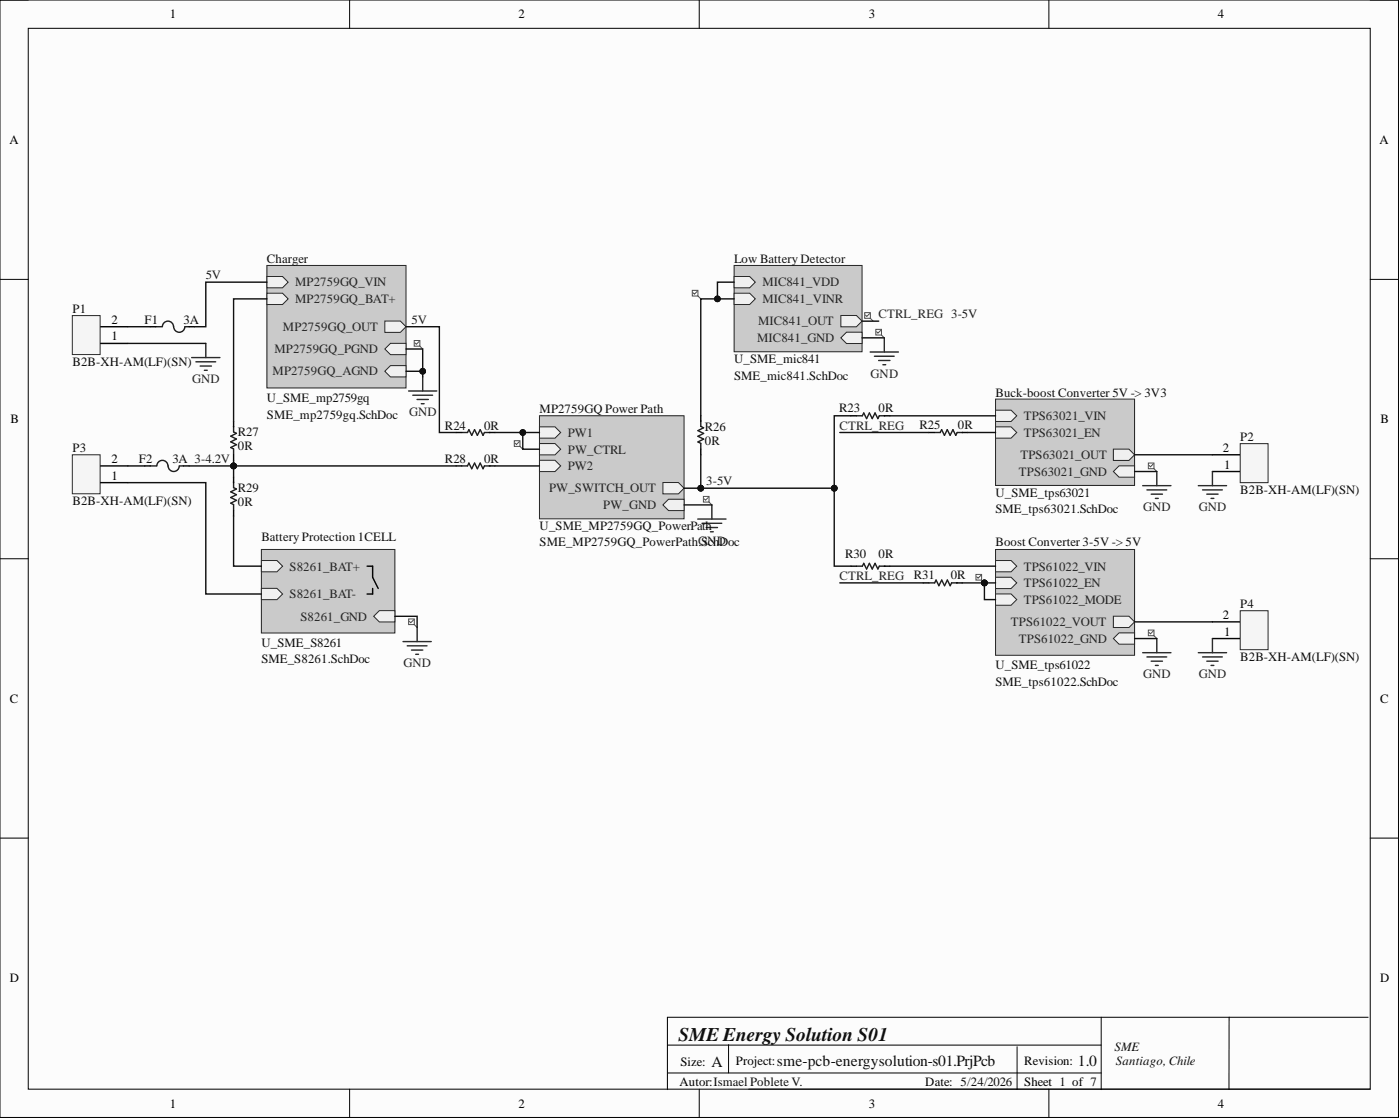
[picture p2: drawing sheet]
<svg xmlns="http://www.w3.org/2000/svg" width="251mm" height="201mm" viewBox="0 0 251 201" stroke-linecap="round" stroke-linejoin="round" font-family="sans-serif">
<path d="M0 0h250.9v200.5h-250.9z" fill-rule="evenodd" fill="#fcfcfc"/>
<path d="M0 0h250.9v200.5h-250.9z" fill="none" stroke="#000" stroke-width=".18"/>
<path d="M5.1 5.1h240.7v190.3h-240.7z" fill-rule="evenodd" fill="#fcfcfc"/>
<g fill="none" stroke="#000" stroke-width=".18">
<path d="M0 0h5.1M5.1 5.1h240.7v190.3h-240.7zM62.7 0v5.1M125.5 0v5.1M188.2 0v5.1M245.8 0h5.1v5.1M0 50.1h5.1M245.8 50.1h5.1M0 100.2h5.1M245.8 100.2h5.1M0 150.3h5.1M245.8 150.3h5.1"/>
<path d="M62.7 195.4v5.1M119.7 187.5h77.9M119.7 192.5h77.9M125.5 195.4v5.1M130.7 187.4v5.1M134.3 195.4h111.5M182.5 187.8v7.6M188.2 195.4v5.1M197.6 182.5v13M220.5 182.5v12.9M245.5 182.5h-125.8v13M250.9 195.4v5.1"/>
</g>
<path d="M131.7 47.6h23v15.5h-23z" fill-rule="evenodd" fill="#cacaca"/>
<path d="M131.7 47.6h23v15.5h-23z" fill="none" stroke="#262626" stroke-width=".18"/>
<path d="M131.7 49.6h2.8l1 1-1 1h-2.8z" fill-rule="evenodd" fill="#f0f0f0"/>
<path d="M131.7 49.6h2.8l1 1-1 1h-2.8z" fill="none" stroke="#262626" stroke-width=".18"/>
<path d="M131.7 52.6h2.8l1 1-1 1h-2.8z" fill-rule="evenodd" fill="#f0f0f0"/>
<path d="M131.7 52.6h2.8l1 1-1 1h-2.8z" fill="none" stroke="#262626" stroke-width=".18"/>
<path d="M150.9 56.6h2.7l1.1 1-1.1 1h-2.7z" fill-rule="evenodd" fill="#f0f0f0"/>
<path d="M150.9 56.6h2.7l1.1 1-1.1 1h-2.7z" fill="none" stroke="#262626" stroke-width=".18"/>
<path d="M151.9 59.6h2.8v2h-2.8l-1-1z" fill-rule="evenodd" fill="#f0f0f0"/>
<path d="M151.9 59.6h2.8v2h-2.8l-1-1z" fill="none" stroke="#262626" stroke-width=".18"/>
<path d="M46.9 98.6h23.9v15h-23.9z" fill-rule="evenodd" fill="#cacaca"/>
<path d="M46.9 98.6h23.9v15h-23.9z" fill="none" stroke="#262626" stroke-width=".18"/>
<path d="M46.9 100.5h2.8l1 1.1-1 1h-2.8z" fill-rule="evenodd" fill="#f0f0f0"/>
<path d="M46.9 100.5h2.8l1 1.1-1 1h-2.8z" fill="none" stroke="#262626" stroke-width=".18"/>
<path d="M46.9 105.5h2.8l1 1.1-1 1h-2.8z" fill-rule="evenodd" fill="#f0f0f0"/>
<path d="M46.9 105.5h2.8l1 1.1-1 1h-2.8z" fill="none" stroke="#262626" stroke-width=".18"/>
<path d="M68.1 109.5h2.7v2.1h-2.7l-1.1-1z" fill-rule="evenodd" fill="#f0f0f0"/>
<path d="M68.1 109.5h2.7v2.1h-2.7l-1.1-1z" fill="none" stroke="#262626" stroke-width=".18"/>
<path d="M47.9 47.6h24.9v22h-24.9z" fill-rule="evenodd" fill="#cacaca"/>
<path d="M47.9 47.6h24.9v22h-24.9z" fill="none" stroke="#262626" stroke-width=".18"/>
<path d="M47.9 49.6h2.8l1 1-1 1h-2.8z" fill-rule="evenodd" fill="#f0f0f0"/>
<path d="M47.9 49.6h2.8l1 1-1 1h-2.8z" fill="none" stroke="#262626" stroke-width=".18"/>
<path d="M69 57.6h2.8l1 1-1 1h-2.8z" fill-rule="evenodd" fill="#f0f0f0"/>
<path d="M69 57.6h2.8l1 1-1 1h-2.8z" fill="none" stroke="#262626" stroke-width=".18"/>
<path d="M47.9 52.6h2.8l1 1-1 1h-2.8z" fill-rule="evenodd" fill="#f0f0f0"/>
<path d="M47.9 52.6h2.8l1 1-1 1h-2.8z" fill="none" stroke="#262626" stroke-width=".18"/>
<path d="M70.1 65.6h2.7v2h-2.7l-1.1-1z" fill-rule="evenodd" fill="#f0f0f0"/>
<path d="M70.1 65.6h2.7v2h-2.7l-1.1-1z" fill="none" stroke="#262626" stroke-width=".18"/>
<path d="M70.1 61.6h2.7v2h-2.7l-1.1-1z" fill-rule="evenodd" fill="#f0f0f0"/>
<path d="M70.1 61.6h2.7v2h-2.7l-1.1-1z" fill="none" stroke="#262626" stroke-width=".18"/>
<path d="M178.6 98.6h25v18.9h-25z" fill-rule="evenodd" fill="#cacaca"/>
<path d="M178.6 98.6h25v18.9h-25z" fill="none" stroke="#262626" stroke-width=".18"/>
<path d="M178.6 100.5h2.8l1 1.1-1 1h-2.8z" fill-rule="evenodd" fill="#f0f0f0"/>
<path d="M178.6 100.5h2.8l1 1.1-1 1h-2.8z" fill="none" stroke="#262626" stroke-width=".18"/>
<path d="M178.6 103.6h2.8l1 1-1 1h-2.8z" fill-rule="evenodd" fill="#f0f0f0"/>
<path d="M178.6 103.6h2.8l1 1-1 1h-2.8z" fill="none" stroke="#262626" stroke-width=".18"/>
<path d="M178.6 106.5h2.8l1 1.1-1 1h-2.8z" fill-rule="evenodd" fill="#f0f0f0"/>
<path d="M178.6 106.5h2.8l1 1.1-1 1h-2.8z" fill="none" stroke="#262626" stroke-width=".18"/>
<path d="M199.8 110.5h2.7l1.1 1.1-1.1 1h-2.7z" fill-rule="evenodd" fill="#f0f0f0"/>
<path d="M199.8 110.5h2.7l1.1 1.1-1.1 1h-2.7z" fill="none" stroke="#262626" stroke-width=".18"/>
<path d="M200.8 113.5h2.8v2.1h-2.8l-1-1.1z" fill-rule="evenodd" fill="#f0f0f0"/>
<path d="M200.8 113.5h2.8v2.1h-2.8l-1-1.1z" fill="none" stroke="#262626" stroke-width=".18"/>
<path d="M178.6 71.6h25v15.5h-25z" fill-rule="evenodd" fill="#cacaca"/>
<path d="M178.6 71.6h25v15.5h-25z" fill="none" stroke="#262626" stroke-width=".18"/>
<path d="M178.6 73.6h2.8l1 1-1 1h-2.8z" fill-rule="evenodd" fill="#f0f0f0"/>
<path d="M178.6 73.6h2.8l1 1-1 1h-2.8z" fill="none" stroke="#262626" stroke-width=".18"/>
<path d="M199.8 80.6h2.7l1.1 1-1.1 1h-2.7z" fill-rule="evenodd" fill="#f0f0f0"/>
<path d="M199.8 80.6h2.7l1.1 1-1.1 1h-2.7z" fill="none" stroke="#262626" stroke-width=".18"/>
<path d="M178.6 76.6h2.8l1 1-1 1h-2.8z" fill-rule="evenodd" fill="#f0f0f0"/>
<path d="M178.6 76.6h2.8l1 1-1 1h-2.8z" fill="none" stroke="#262626" stroke-width=".18"/>
<path d="M200.8 83.6h2.8v2h-2.8l-1-1z" fill-rule="evenodd" fill="#f0f0f0"/>
<path d="M200.8 83.6h2.8v2h-2.8l-1-1z" fill="none" stroke="#262626" stroke-width=".18"/>
<path d="M18 58.6h5M18 61.6h5" fill="none" stroke="#000" stroke-width=".25"/>
<path d="M13 56.6h5v7h-5z" fill-rule="evenodd" fill="#f5f5f5"/>
<path d="M13 56.6h5v7h-5z" fill="none" stroke="#262626" stroke-width=".18"/>
<path d="M18 86.6h5M18 83.6h5" fill="none" stroke="#000" stroke-width=".25"/>
<path d="M13 81.6h5v7h-5z" fill-rule="evenodd" fill="#f5f5f5"/>
<path d="M13 81.6h5v7h-5z" fill="none" stroke="#262626" stroke-width=".18"/>
<path d="M34.4 64.1h5.1M35.1 64.9h3.6M35.9 65.7h2M36.7 66.4h.5M36.9 61.6v2.5" fill="none" stroke="#262626" stroke-width=".25"/>
<path d="M217.5 114.5h5M217.5 111.6h5" fill="none" stroke="#000" stroke-width=".25"/>
<path d="M222.5 109.6h5v6.9h-5z" fill-rule="evenodd" fill="#f5f5f5"/>
<path d="M222.5 109.6h5v6.9h-5z" fill="none" stroke="#262626" stroke-width=".18"/>
<path d="M217.5 84.6h5M217.5 81.6h5" fill="none" stroke="#000" stroke-width=".25"/>
<path d="M222.5 79.6h5v7h-5z" fill-rule="evenodd" fill="#f5f5f5"/>
<path d="M222.5 79.6h5v7h-5z" fill="none" stroke="#262626" stroke-width=".18"/>
<path d="M65.9 101.6h1v2l1 2M66.9 105.6v1h-1" fill="none" stroke="#000" stroke-width=".25"/>
<path d="M124.2 52.1h1v1h-1zM125.1 52.3l-.5 .5-.3-.3M125.2 53.1l.5 .5M155.1 56.1h1.1v1h-1.1zM156 56.3l-.5 .5-.2-.3M156.2 57.1l.5 .5M92.3 79.1h1v1h-1zM93.2 79.2l-.5 .5-.3-.2M93.3 80.1l.5 .5M175.1 103h1v1.1h-1zM176 103.2l-.5 .5-.3-.2M176.1 104.1l.5 .5" fill="none" stroke="#4c4c4c" stroke-width=".18"/>
<circle cx="176.6" cy="104.6" r=".51" fill="#0e0e0e"/>
<circle cx="176.6" cy="104.6" r=".51" fill="none" stroke="#0e0e0e" stroke-width=".18"/>
<g fill="none" stroke="#262626" stroke-width=".25">
<path d="M73.3 70.1h5.1M74.1 70.9h3.5M74.8 71.7h2.1M75.6 72.4h.5M75.8 67.6v2.5M156.1 63.1h5.1M156.9 63.9h3.5M157.6 64.7h2.1M158.4 65.4h.5M158.7 60.6v2.5M125.2 93.1h5.1M125.9 93.9h3.6"/>
<path d="M126.7 94.6h2M127.5 95.4h.5M127.7 90.6v2.5M205 87.1h5.1M205.8 87.9h3.5M206.5 88.6h2.1M207.3 89.4h.5M207.5 84.6v2.5M72.3 115.1h5.1M73.1 115.9h3.5M73.8 116.6h2.1M74.6 117.4h.5"/>
<path d="M74.8 112.6v2.5M205 117.1h5.1M205.8 117.8h3.5M206.5 118.6h2.1M207.3 119.4h.5M207.5 114.5v2.6"/>
</g>
<g fill="none" stroke="#4c4c4c" stroke-width=".18">
<path d="M157.1 59.1h1v1h-1zM158 59.3l-.5 .5-.2-.3M74.3 61.1h1v1h-1zM75.2 61.3l-.5 .5-.3-.3M75.3 62.1l.5 .5M158.1 60.1l.6 .5M126.2 89.1h1v1h-1zM127.1 89.2l-.5 .5-.3-.2M127.2 90.1l.5 .5M206 83.1h1v1h-1zM206.9 83.2l-.5 .5-.2-.2M207 84.1l.5 .5"/>
<path d="M73.3 111h1v1h-1zM74.2 111.2l-.5 .5-.3-.2M74.3 112l.5 .6M206 113h1v1h-1zM206.9 113.2l-.5 .5-.2-.3M207 114l.5 .5"/>
</g>
<g fill="none" stroke="#1c1c1c" stroke-width=".25">
<path d="M27.9 58.6h1.2M29.1 58.6a1 1 0 0 1 1-1 1 1 0 0 1 1 1M31.2 58.6a1 1 0 0 0 .9 1 1 1 0 0 0 1.1-1M33.2 58.6h.7M41.9 76.5v1l.5 .2-1 .5 1 .6-1 .5 1 .5-1 .5 .5 .2v1M82.9 77.6h1l.2-.5 .5 1 .5-1 .5 1 .6-1 .5 1 .2-.5h1M125.7 75.5v1l.5 .2-1 .5 1 .6-1 .5 1 .5-1 .5 .5 .2v1M153.7 74.6h1l.3-.5 .5 1 .5-1 .5 1 .5-1 .5 1 .3-.5h1M167.7 77.6h1l.2-.5 .5 1 .6-1 .5 1 .5-1 .5 1 .2-.5h1M26.9 83.6l1.2-.1a1 1 0 0 1 1.1-.9 1 1 0 0 1 .9 1M30.2 83.6a1 1 0 0 0 .9 1 1 1 0 0 0 1.1-1M32.2 83.6h.7"/>
<path d="M41.9 86.5v1l.5 .2-1 .5 1 .5-1 .5 1 .6-1 .5 .5 .2v1M82.9 83.6h1l.2-.5 .5 1 .5-1 .5 1 .6-1 .5 1 .2-.5h1M153.7 101.6h1l.3-.5 .5 1 .5-1 .5 1 .5-1 .5 1 .3-.5h1M166.7 104.6h1l.2-.5 .5 1 .6-1 .5 1 .5-1 .5 1 .2-.5h1"/>
</g>
<g fill="none" stroke="#000" stroke-width=".25">
<path d="M26.9 58.6h1M33.9 58.6h1M41.9 75.6v1M81.8 77.6h1M87.8 77.6h1M125.7 74.6v1M152.7 74.6h1M158.7 74.6h1M166.6 77.6h1M172.6 77.6h1M25.9 83.6h1M32.9 83.6h1"/>
<path d="M41.9 81.6v1M41.9 85.6v1M41.9 91.6v1M81.8 83.6h1M87.8 83.6h1M125.7 80.6v1M152.7 101.6h1M158.7 101.6h1M165.6 104.6h1M171.6 104.6h1"/>
</g>
<path d="M96.8 74.6h25.9v18.5h-25.9z" fill-rule="evenodd" fill="#cacaca"/>
<path d="M96.8 74.6h25.9v18.5h-25.9z" fill="none" stroke="#262626" stroke-width=".18"/>
<path d="M118.9 86.6h2.8l1 1-1 1h-2.8z" fill-rule="evenodd" fill="#f0f0f0"/>
<path d="M118.9 86.6h2.8l1 1-1 1h-2.8z" fill="none" stroke="#262626" stroke-width=".18"/>
<path d="M96.8 76.6h2.8l1 1-1 1h-2.8z" fill-rule="evenodd" fill="#f0f0f0"/>
<path d="M96.8 76.6h2.8l1 1-1 1h-2.8z" fill="none" stroke="#262626" stroke-width=".18"/>
<path d="M96.8 82.6h2.8l1 1-1 1h-2.8z" fill-rule="evenodd" fill="#f0f0f0"/>
<path d="M96.8 82.6h2.8l1 1-1 1h-2.8z" fill="none" stroke="#262626" stroke-width=".18"/>
<path d="M96.8 79.6h2.8l1 1-1 1h-2.8z" fill-rule="evenodd" fill="#f0f0f0"/>
<path d="M96.8 79.6h2.8l1 1-1 1h-2.8z" fill="none" stroke="#262626" stroke-width=".18"/>
<path d="M119.9 89.6h2.8v2h-2.8l-1-1z" fill-rule="evenodd" fill="#f0f0f0"/>
<path d="M119.9 89.6h2.8v2h-2.8l-1-1z" fill="none" stroke="#262626" stroke-width=".18"/>
<path d="M215 87.1h5.1M215.8 87.9h3.5M216.5 88.6h2M217.3 89.4h.5M217.5 84.6v2.5M215 117.1h5.1M215.8 117.8h3.5M216.5 118.6h2M217.3 119.4h.5M217.5 114.5v2.6" fill="none" stroke="#262626" stroke-width=".25"/>
<path d="M72.8 58.6h6v19h3M23 61.6h13.9M41.9 83.6h39.9" fill="none" stroke="#0e0e0e" stroke-width=".25"/>
<circle cx="41.9" cy="83.6" r=".51" fill="#0e0e0e"/>
<circle cx="41.9" cy="83.6" r=".51" fill="none" stroke="#0e0e0e" stroke-width=".18"/>
<path d="M47.9 53.6h-6v22M41.9 82.6v1" fill="none" stroke="#0e0e0e" stroke-width=".25"/>
<circle cx="41.9" cy="83.6" r=".51" fill="#0e0e0e"/>
<circle cx="41.9" cy="83.6" r=".51" fill="none" stroke="#0e0e0e" stroke-width=".18"/>
<path d="M41.9 92.6v9h5M41.9 83.6v2" fill="none" stroke="#0e0e0e" stroke-width=".25"/>
<circle cx="41.9" cy="83.6" r=".51" fill="#0e0e0e"/>
<circle cx="41.9" cy="83.6" r=".51" fill="none" stroke="#0e0e0e" stroke-width=".18"/>
<path d="M131.7 50.6h-3v3h-3v21" fill="none" stroke="#0e0e0e" stroke-width=".25"/>
<circle cx="128.7" cy="53.6" r=".51" fill="#0e0e0e"/>
<circle cx="128.7" cy="53.6" r=".51" fill="none" stroke="#0e0e0e" stroke-width=".18"/>
<path d="M125.7 81.6v6" fill="none" stroke="#0e0e0e" stroke-width=".25"/>
<circle cx="125.7" cy="87.6" r=".51" fill="#0e0e0e"/>
<circle cx="125.7" cy="87.6" r=".51" fill="none" stroke="#0e0e0e" stroke-width=".18"/>
<path d="M149.7 87.6v14h3" fill="none" stroke="#0e0e0e" stroke-width=".25"/>
<circle cx="149.7" cy="87.6" r=".51" fill="#0e0e0e"/>
<circle cx="149.7" cy="87.6" r=".51" fill="none" stroke="#0e0e0e" stroke-width=".18"/>
<path d="M152.7 74.6h-3v13M159.7 101.6h18.9" fill="none" stroke="#0e0e0e" stroke-width=".25"/>
<circle cx="149.7" cy="87.6" r=".51" fill="#0e0e0e"/>
<circle cx="149.7" cy="87.6" r=".51" fill="none" stroke="#0e0e0e" stroke-width=".18"/>
<path d="M159.7 74.6h18.9M176.6 104.6v3h2" fill="none" stroke="#0e0e0e" stroke-width=".25"/>
<circle cx="176.6" cy="104.6" r=".51" fill="#0e0e0e"/>
<circle cx="176.6" cy="104.6" r=".51" fill="none" stroke="#0e0e0e" stroke-width=".18"/>
<path d="M150.7 77.6h15.9M173.6 77.6h5M150.7 104.6h14.9M172.6 104.6h4" fill="none" stroke="#0e0e0e" stroke-width=".25"/>
<circle cx="176.6" cy="104.6" r=".51" fill="#0e0e0e"/>
<circle cx="176.6" cy="104.6" r=".51" fill="none" stroke="#0e0e0e" stroke-width=".18"/>
<path d="M176.6 104.6h2" fill="none" stroke="#0e0e0e" stroke-width=".25"/>
<circle cx="176.6" cy="104.6" r=".51" fill="#0e0e0e"/>
<circle cx="176.6" cy="104.6" r=".51" fill="none" stroke="#0e0e0e" stroke-width=".18"/>
<path d="M128.7 53.6h3M154.7 57.6h3M70.8 110.6h4v2" fill="none" stroke="#0e0e0e" stroke-width=".25"/>
<circle cx="128.7" cy="53.6" r=".51" fill="#0e0e0e"/>
<circle cx="128.7" cy="53.6" r=".51" fill="none" stroke="#0e0e0e" stroke-width=".18"/>
<path d="M72.8 62.6h3v4M154.7 60.6h4M23 86.6h13.9v20h10M203.6 84.6h3.9M203.6 114.5h3.9" fill="none" stroke="#0e0e0e" stroke-width=".25"/>
<circle cx="75.8" cy="66.6" r=".51" fill="#0e0e0e"/>
<circle cx="75.8" cy="66.6" r=".51" fill="none" stroke="#0e0e0e" stroke-width=".18"/>
<path d="M72.8 66.6h3v1" fill="none" stroke="#0e0e0e" stroke-width=".25"/>
<circle cx="75.8" cy="66.6" r=".51" fill="#0e0e0e"/>
<circle cx="75.8" cy="66.6" r=".51" fill="none" stroke="#0e0e0e" stroke-width=".18"/>
<path d="M47.9 50.6h-11v8h-2M33.9 83.6h8" fill="none" stroke="#0e0e0e" stroke-width=".25"/>
<circle cx="41.9" cy="83.6" r=".51" fill="#0e0e0e"/>
<circle cx="41.9" cy="83.6" r=".51" fill="none" stroke="#0e0e0e" stroke-width=".18"/>
<path d="M23 58.6h3.9M88.8 77.6h8M23 83.6h2.9M88.8 83.6h8" fill="none" stroke="#0e0e0e" stroke-width=".25"/>
<circle cx="93.8" cy="77.6" r=".51" fill="#0e0e0e"/>
<circle cx="93.8" cy="77.6" r=".51" fill="none" stroke="#0e0e0e" stroke-width=".18"/>
<path d="M93.8 77.6v3h3" fill="none" stroke="#0e0e0e" stroke-width=".25"/>
<circle cx="93.8" cy="77.6" r=".51" fill="#0e0e0e"/>
<circle cx="93.8" cy="77.6" r=".51" fill="none" stroke="#0e0e0e" stroke-width=".18"/>
<path d="M125.7 87.6h24" fill="none" stroke="#0e0e0e" stroke-width=".25"/>
<circle cx="125.7" cy="87.6" r=".51" fill="#0e0e0e"/>
<circle cx="125.7" cy="87.6" r=".51" fill="none" stroke="#0e0e0e" stroke-width=".18"/>
<circle cx="149.7" cy="87.6" r=".51" fill="#0e0e0e"/>
<circle cx="149.7" cy="87.6" r=".51" fill="none" stroke="#0e0e0e" stroke-width=".18"/>
<path d="M122.7 87.6h3" fill="none" stroke="#0e0e0e" stroke-width=".25"/>
<circle cx="125.7" cy="87.6" r=".51" fill="#0e0e0e"/>
<circle cx="125.7" cy="87.6" r=".51" fill="none" stroke="#0e0e0e" stroke-width=".18"/>
<path d="M122.7 90.6h5M203.6 81.6h13.9M203.6 111.6h13.9" fill="none" stroke="#0e0e0e" stroke-width=".25"/>
<text font-size="3.5" fill="#0e0e0e" x="121.7" y="186.8">SME EnergySolution S01</text>
<g font-size="2.8" fill="#0e0e0e">
<text x="127.6" y="191.3">A</text>
<text x="139.4" y="191.2">sme-pcb-energysolution-s01.PrjPcb</text>
<text x="193.4" y="191.2">1.0</text>
</g>
<g font-size="2.3">
<text x="30.5" y="3.3">1</text>
<text x="93" y="3.3">2</text>
<text x="155.9" y="3.3">3</text>
<text x="218.5" y="3.3">4</text>
<text x="1.7" y="25.8">A</text>
<text x="247.5" y="25.8">A</text>
<text x="20" y="58.1">2</text>
<text x="20" y="61.1">1</text>
<text x="1.9" y="76">B</text>
<text x="247.7" y="76">B</text>
<text x="20" y="83.1">2</text>
<text x="219.4" y="81.1">2</text>
<text x="20" y="86.1">1</text>
<text x="219.6" y="84.1">1</text>
<text x="219.4" y="111.1">2</text>
<text x="219.6" y="114">1</text>
<text x="1.8" y="126">C</text>
<text x="247.6" y="126">C</text>
<text x="1.8" y="176.2">D</text>
<text x="247.6" y="176.2">D</text>
<text x="122.1" y="191.2">Size:</text>
<text x="132" y="191.1">Project:</text>
<text x="183.7" y="191.1">Revision:</text>
<text x="121.9" y="194.9">Autor:Ismael Poblete V.</text>
<text x="166" y="194.9">Date: 5/24/2026</text>
<text x="183.7" y="194.9">Sheet 1 of 7</text>
<text x="30.5" y="198.7">1</text>
<text x="93" y="198.7">2</text>
<text x="155.9" y="198.7">3</text>
<text x="218.5" y="198.7">4</text>
</g>
<g font-size="2.3" fill="#0e0e0e">
<text x="47.9" y="47.1">Charger</text>
<text x="131.7" y="47.1">Low Battery Detector</text>
<text x="13" y="56.1">P1</text>
<text x="25.9" y="58.1">F1</text>
<text x="32.9" y="58.1">3A</text>
<text x="13" y="65.6">B2B-XH-AM(LF)(SN)</text>
<text x="131.7" y="65.1">U_SME_mic841</text>
<text x="131.7" y="68.1">SME_mic841.SchDoc</text>
<text x="178.6" y="71.1">Buck-boost Converter 5V -&gt; 3V3</text>
<text x="47.9" y="72.1">U_SME_mp2759gq</text>
<text x="47.9" y="75.1">SME_mp2759gq.SchDoc</text>
<text x="79.8" y="77.1">R24</text>
<text x="86.8" y="77.1">0R</text>
<text x="96.8" y="74.1">MP2759GQ Power Path</text>
<text x="126.5" y="77.2">R26</text>
<text x="150.5" y="73.8">R23</text>
<text x="157.6" y="73.8">0R</text>
<text x="165" y="76.9">R25</text>
<text x="171.8" y="76.9">0R</text>
<text x="13" y="81.1">P3</text>
<text x="24.9" y="83.1">F2</text>
<text x="30.9" y="83.1">3A 3-4.2V</text>
<text x="42.7" y="80.8">0R</text>
<text x="42.7" y="78.2">R27</text>
<text x="79.8" y="83.1">R28</text>
<text x="86.8" y="83.1">0R</text>
<text x="126.5" y="79.8">0R</text>
<text x="222.5" y="79.1">P2</text>
<text x="42.7" y="88.2">R29</text>
<text x="178.6" y="89.1">U_SME_tps63021</text>
<text x="222.5" y="88.6">B2B-XH-AM(LF)(SN)</text>
<text x="13" y="90.6">B2B-XH-AM(LF)(SN)</text>
<text x="42.7" y="90.8">0R</text>
<text x="96.8" y="95.1">U_SME_MP2759GQ_PowerPath</text>
<text x="178.6" y="92.1">SME_tps63021.SchDoc</text>
<text x="46.9" y="97.1">Battery Protection 1CELL</text>
<text x="96.8" y="98">SME_MP2759GQ_PowerPathGND</text>
<text x="125.3" y="98">.SchDoc</text>
<text x="151.6" y="100.1">R30</text>
<text x="157.6" y="100.1">0R</text>
<text x="178.6" y="98">Boost Converter 3-5V -&gt; 5V</text>
<text x="164" y="103.8">R31</text>
<text x="170.6" y="103.8">0R</text>
<text x="222.5" y="109">P4</text>
<text x="46.9" y="116">U_SME_S8261</text>
<text x="46.9" y="119">SME_S8261.SchDoc</text>
<text x="222.5" y="118.6">B2B-XH-AM(LF)(SN)</text>
<text x="178.6" y="120">U_SME_tps61022</text>
<text x="178.6" y="123.1">SME_tps61022.SchDoc</text>
<text x="200" y="188.5">SME</text>
<text x="200.2" y="191.1">Santiago, Chile</text>
</g>
<g font-size="2.3" fill="#1c1c1c">
<text x="36.9" y="50.1">5V</text>
<text x="73.8" y="58.1">5V</text>
<text x="126.7" y="87">3-5V</text>
</g>
<g font-size="2.3" fill="#262626">
<text x="53" y="51.3">MP2759GQ_VIN</text>
<text x="136.8" y="51.3">MIC841_VDD</text>
<text x="50.8" y="59.4">MP2759GQ_OUT</text>
<text x="53" y="54.4">MP2759GQ_BAT+</text>
<text x="136" y="58.4">MIC841_OUT</text>
<text x="136.8" y="54.4">MIC841_VINR</text>
<text x="157.6" y="57.1">CTRL_REG 3-5V</text>
<text x="49.3" y="63.4">MP2759GQ_PGND</text>
<text x="135.8" y="61.4">MIC841_GND</text>
<text x="34.5" y="68.7">GND</text>
<text x="48.9" y="67.3">MP2759GQ_AGND</text>
<text x="156.2" y="67.8">GND</text>
<text x="73.4" y="74.7">GND</text>
<text x="150.6" y="77.1">CTRL_REG</text>
<text x="183.7" y="75.4">TPS63021_VIN</text>
<text x="101.9" y="78.3">PW1</text>
<text x="101.9" y="81.4">PW_CTRL</text>
<text x="183.1" y="82.4">TPS63021_OUT</text>
<text x="183.7" y="78.3">TPS63021_EN</text>
<text x="98.5" y="88.3">PW_SWITCH_OUT</text>
<text x="101.9" y="84.3">PW2</text>
<text x="182.8" y="85.3">TPS63021_GND</text>
<text x="108.2" y="91.3">PW_GND</text>
<text x="205.1" y="91.7">GND</text>
<text x="215.1" y="91.7">GND</text>
<text x="52" y="102.3">S8261_BAT+</text>
<text x="52" y="107.3">S8261_BAT-</text>
<text x="150.6" y="104">CTRL_REG</text>
<text x="183.7" y="102.3">TPS61022_VIN</text>
<text x="183.7" y="105.3">TPS61022_EN</text>
<text x="53.9" y="111.3">S8261_GND</text>
<text x="181.4" y="112.3">TPS61022_VOUT</text>
<text x="183.7" y="108.3">TPS61022_MODE</text>
<text x="72.4" y="119.7">GND</text>
<text x="182.8" y="115.3">TPS61022_GND</text>
<text x="205.1" y="121.6">GND</text>
<text x="215.1" y="121.6">GND</text>
</g>
</svg>
